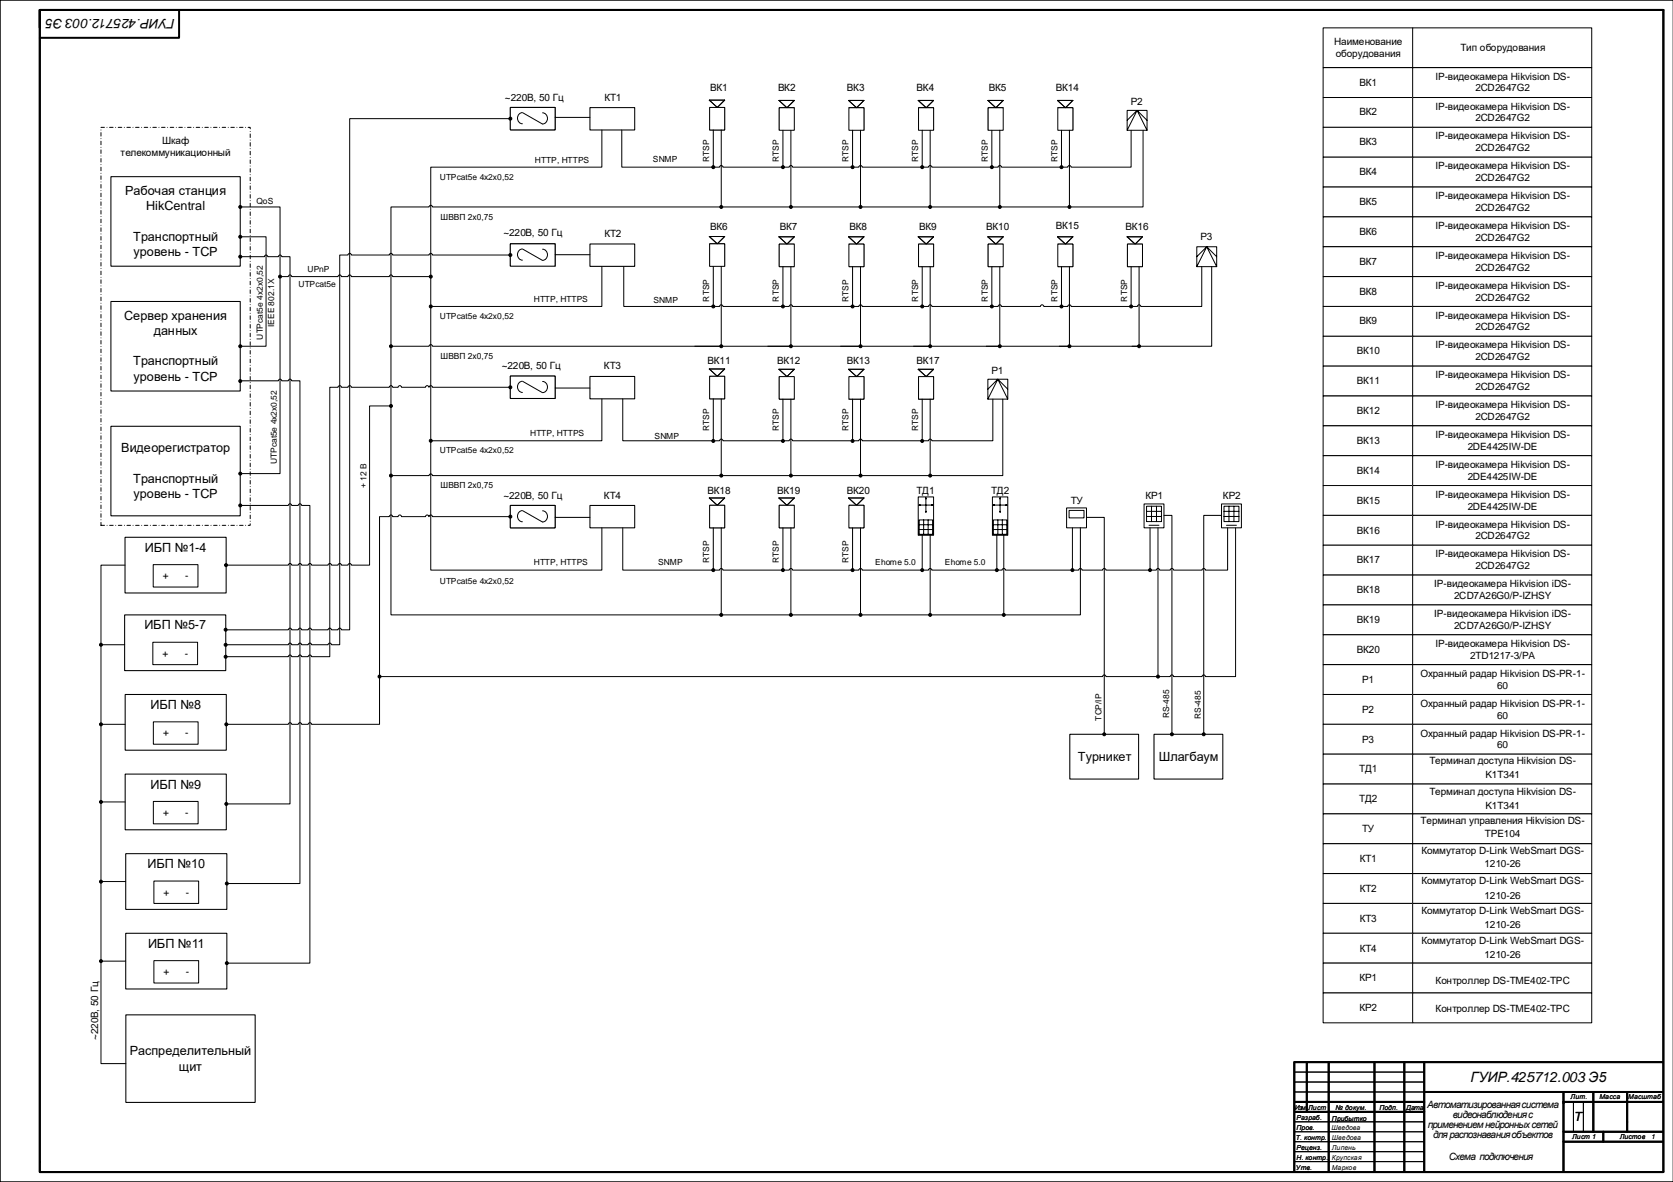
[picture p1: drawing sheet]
<svg xmlns="http://www.w3.org/2000/svg" width="841mm" height="594mm" viewBox="0 0 841 594" stroke-linecap="round" stroke-linejoin="round" font-family="sans-serif">
<path d="M841 0h-841v594h841M651 539h65M651 544h65M651 549h65M791 554v15M796 554v15M651 564h65M651 569h65M651 574h65M651 579h65M651 584h65" fill="none" stroke="#000" stroke-width=".5"/>
<g fill="none" stroke="#000" stroke-width="1">
<path d="M20 14v-9h816v584M20 5v579M90 5v14h-70M651 534v55M651 534h185M657 534v25M668 534v55M691 534v55M706 534v55M716 534v55M651 554h65M651 559h65"/>
<path d="M716 549h120M786 549v40M786 554h50M801 549v20M818 549v20M786 574h50M786 569h50M806 569v5M20 584v5h816"/>
</g>
<path d="M257 54h22v11h-22z" fill-rule="evenodd" fill="#fff"/>
<path d="M257 54h22v11h-22z" fill="none" stroke="#000" stroke-width=".53"/>
<path d="M263 57a2.8 2.8 0 0 0-3 2 2.8 2.8 0 0 0 3 3M263 57l10 5M273 57a2.8 2.8 0 0 1 2 3 2.8 2.8 0 0 1-2 2" fill="none" stroke="#000" stroke-width=".5"/>
<path d="M257 54h22v11h-22z" fill-rule="evenodd" fill="#fff"/>
<path d="M257 54h22v11h-22z" fill="none" stroke="#000" stroke-width=".53"/>
<path d="M263 57a2.8 2.8 0 0 0-3 2 2.8 2.8 0 0 0 3 3M263 57l10 5M273 57a2.8 2.8 0 0 1 2 3 2.8 2.8 0 0 1-2 2" fill="none" stroke="#000" stroke-width=".5"/>
<path d="M357 54h7v11h-7z" fill-rule="evenodd" fill="#fff"/>
<path d="M356 50h8l-3 4zM357 54h7v11h-7z" fill="none" stroke="#000" stroke-width=".5"/>
<path d="M357 54h7v11h-7z" fill-rule="evenodd" fill="#fff"/>
<path d="M356 50h8l-3 4zM357 54h7v11h-7z" fill="none" stroke="#000" stroke-width=".5"/>
<path d="M392 54h7v11h-7z" fill-rule="evenodd" fill="#fff"/>
<path d="M391 50h8l-3 4zM392 54h7v11h-7z" fill="none" stroke="#000" stroke-width=".5"/>
<path d="M392 54h7v11h-7z" fill-rule="evenodd" fill="#fff"/>
<path d="M391 50h8l-3 4zM392 54h7v11h-7z" fill="none" stroke="#000" stroke-width=".5"/>
<path d="M427 54h7v11h-7z" fill-rule="evenodd" fill="#fff"/>
<path d="M427 50h7l-3 4zM427 54h7v11h-7z" fill="none" stroke="#000" stroke-width=".5"/>
<path d="M427 54h7v11h-7z" fill-rule="evenodd" fill="#fff"/>
<path d="M427 50h7l-3 4zM427 54h7v11h-7z" fill="none" stroke="#000" stroke-width=".5"/>
<path d="M462 54h7v11h-7z" fill-rule="evenodd" fill="#fff"/>
<path d="M462 50h7l-3 4zM462 54h7v11h-7z" fill="none" stroke="#000" stroke-width=".5"/>
<path d="M462 54h7v11h-7z" fill-rule="evenodd" fill="#fff"/>
<path d="M462 50h7l-3 4zM462 54h7v11h-7z" fill="none" stroke="#000" stroke-width=".5"/>
<path d="M497 54h7v11h-7z" fill-rule="evenodd" fill="#fff"/>
<path d="M496 50h8l-3 4zM497 54h7v11h-7z" fill="none" stroke="#000" stroke-width=".5"/>
<path d="M497 54h7v11h-7z" fill-rule="evenodd" fill="#fff"/>
<path d="M496 50h8l-3 4zM497 54h7v11h-7z" fill="none" stroke="#000" stroke-width=".5"/>
<path d="M532 54h7v11h-7z" fill-rule="evenodd" fill="#fff"/>
<path d="M531 50h8l-3 4zM532 54h7v11h-7z" fill="none" stroke="#000" stroke-width=".5"/>
<path d="M532 54h7v11h-7z" fill-rule="evenodd" fill="#fff"/>
<path d="M531 50h8l-3 4zM532 54h7v11h-7z" fill="none" stroke="#000" stroke-width=".5"/>
<path d="M567 55h10v10h-10z" fill-rule="evenodd" fill="#fff"/>
<path d="M567 55h9v10h-9zM567 60l5-5 4 5M567 65l5-10 4 10" fill="none" stroke="#000" stroke-width=".5"/>
<path d="M296 54h23v11h-23z" fill-rule="evenodd" fill="#fff"/>
<path d="M296 54h23v11h-23z" fill="none" stroke="#000" stroke-width=".53"/>
<path d="M257 123h22v11h-22z" fill-rule="evenodd" fill="#fff"/>
<path d="M257 123h22v11h-22z" fill="none" stroke="#000" stroke-width=".53"/>
<path d="M263 125a2.8 2.8 0 0 0-3 3 2.8 2.8 0 0 0 3 3M263 125l10 6M273 125a2.8 2.8 0 0 1 2 3 2.8 2.8 0 0 1-2 3" fill="none" stroke="#000" stroke-width=".5"/>
<path d="M257 123h22v11h-22z" fill-rule="evenodd" fill="#fff"/>
<path d="M257 123h22v11h-22z" fill="none" stroke="#000" stroke-width=".53"/>
<path d="M263 125a2.8 2.8 0 0 0-3 3 2.8 2.8 0 0 0 3 3M263 125l10 6M273 125a2.8 2.8 0 0 1 2 3 2.8 2.8 0 0 1-2 3" fill="none" stroke="#000" stroke-width=".5"/>
<path d="M357 123h7v11h-7z" fill-rule="evenodd" fill="#fff"/>
<path d="M356 119h8l-3 4zM357 123h7v11h-7z" fill="none" stroke="#000" stroke-width=".5"/>
<path d="M357 123h7v11h-7z" fill-rule="evenodd" fill="#fff"/>
<path d="M356 119h8l-3 4zM357 123h7v11h-7z" fill="none" stroke="#000" stroke-width=".5"/>
<path d="M392 123h7v11h-7z" fill-rule="evenodd" fill="#fff"/>
<path d="M391 119h8l-3 4zM392 123h7v11h-7z" fill="none" stroke="#000" stroke-width=".5"/>
<path d="M392 123h7v11h-7z" fill-rule="evenodd" fill="#fff"/>
<path d="M391 119h8l-3 4zM392 123h7v11h-7z" fill="none" stroke="#000" stroke-width=".5"/>
<path d="M427 123h7v11h-7z" fill-rule="evenodd" fill="#fff"/>
<path d="M427 119h7l-3 4zM427 123h7v11h-7z" fill="none" stroke="#000" stroke-width=".5"/>
<path d="M427 123h7v11h-7z" fill-rule="evenodd" fill="#fff"/>
<path d="M427 119h7l-3 4zM427 123h7v11h-7z" fill="none" stroke="#000" stroke-width=".5"/>
<path d="M462 123h7v11h-7z" fill-rule="evenodd" fill="#fff"/>
<path d="M462 119h7l-3 4zM462 123h7v11h-7z" fill="none" stroke="#000" stroke-width=".5"/>
<path d="M462 123h7v11h-7z" fill-rule="evenodd" fill="#fff"/>
<path d="M462 119h7l-3 4zM462 123h7v11h-7z" fill="none" stroke="#000" stroke-width=".5"/>
<path d="M497 123h7v11h-7z" fill-rule="evenodd" fill="#fff"/>
<path d="M496 119h8l-3 4zM497 123h7v11h-7z" fill="none" stroke="#000" stroke-width=".5"/>
<path d="M497 123h7v11h-7z" fill-rule="evenodd" fill="#fff"/>
<path d="M496 119h8l-3 4zM497 123h7v11h-7z" fill="none" stroke="#000" stroke-width=".5"/>
<path d="M532 123h7v11h-7z" fill-rule="evenodd" fill="#fff"/>
<path d="M531 119h8l-3 4zM532 123h7v11h-7z" fill="none" stroke="#000" stroke-width=".5"/>
<path d="M532 123h7v11h-7z" fill-rule="evenodd" fill="#fff"/>
<path d="M531 119h8l-3 4zM532 123h7v11h-7z" fill="none" stroke="#000" stroke-width=".5"/>
<path d="M602 124h10v10h-10z" fill-rule="evenodd" fill="#fff"/>
<path d="M602 124h10v10h-10zM602 129l4-5 6 5M602 134l4-10 6 10" fill="none" stroke="#000" stroke-width=".5"/>
<path d="M296 123h23v11h-23z" fill-rule="evenodd" fill="#fff"/>
<path d="M296 123h23v11h-23z" fill="none" stroke="#000" stroke-width=".53"/>
<path d="M567 123h7v11h-7z" fill-rule="evenodd" fill="#fff"/>
<path d="M567 119h7l-3 4zM567 123h7v11h-7z" fill="none" stroke="#000" stroke-width=".5"/>
<path d="M567 123h7v11h-7z" fill-rule="evenodd" fill="#fff"/>
<path d="M567 119h7l-3 4zM567 123h7v11h-7z" fill="none" stroke="#000" stroke-width=".5"/>
<path d="M257 189h22v11h-22z" fill-rule="evenodd" fill="#fff"/>
<path d="M257 189h22v11h-22z" fill="none" stroke="#000" stroke-width=".53"/>
<path d="M263 192a2.8 2.8 0 0 0-3 2 2.8 2.8 0 0 0 3 3M263 192l10 5M273 192a2.8 2.8 0 0 1 2 3 2.8 2.8 0 0 1-2 2" fill="none" stroke="#000" stroke-width=".5"/>
<path d="M257 189h22v11h-22z" fill-rule="evenodd" fill="#fff"/>
<path d="M257 189h22v11h-22z" fill="none" stroke="#000" stroke-width=".53"/>
<path d="M263 192a2.8 2.8 0 0 0-3 2 2.8 2.8 0 0 0 3 3M263 192l10 5M273 192a2.8 2.8 0 0 1 2 3 2.8 2.8 0 0 1-2 2" fill="none" stroke="#000" stroke-width=".5"/>
<path d="M357 189h7v11h-7z" fill-rule="evenodd" fill="#fff"/>
<path d="M356 185h8l-3 4zM357 189h7v11h-7z" fill="none" stroke="#000" stroke-width=".5"/>
<path d="M357 189h7v11h-7z" fill-rule="evenodd" fill="#fff"/>
<path d="M356 185h8l-3 4zM357 189h7v11h-7z" fill="none" stroke="#000" stroke-width=".5"/>
<path d="M392 189h7v12h-7z" fill-rule="evenodd" fill="#fff"/>
<path d="M391 186h8l-3 3zM392 189h7v12h-7z" fill="none" stroke="#000" stroke-width=".5"/>
<path d="M392 189h7v12h-7z" fill-rule="evenodd" fill="#fff"/>
<path d="M391 186h8l-3 3zM392 189h7v12h-7z" fill="none" stroke="#000" stroke-width=".5"/>
<path d="M427 189h7v12h-7z" fill-rule="evenodd" fill="#fff"/>
<path d="M427 186h7l-3 3zM427 189h7v12h-7z" fill="none" stroke="#000" stroke-width=".5"/>
<path d="M427 189h7v12h-7z" fill-rule="evenodd" fill="#fff"/>
<path d="M427 186h7l-3 3zM427 189h7v12h-7z" fill="none" stroke="#000" stroke-width=".5"/>
<path d="M462 189h7v12h-7z" fill-rule="evenodd" fill="#fff"/>
<path d="M462 186h7l-3 3zM462 189h7v12h-7z" fill="none" stroke="#000" stroke-width=".5"/>
<path d="M462 189h7v12h-7z" fill-rule="evenodd" fill="#fff"/>
<path d="M462 186h7l-3 3zM462 189h7v12h-7z" fill="none" stroke="#000" stroke-width=".5"/>
<path d="M496 191h10v10h-10z" fill-rule="evenodd" fill="#fff"/>
<path d="M496 191h11v10h-11zM496 196l5-5 6 5M496 201l5-10 6 10" fill="none" stroke="#000" stroke-width=".5"/>
<path d="M296 189h23v11h-23z" fill-rule="evenodd" fill="#fff"/>
<path d="M296 189h23v11h-23z" fill="none" stroke="#000" stroke-width=".53"/>
<path d="M257 254h22v11h-22z" fill-rule="evenodd" fill="#fff"/>
<path d="M257 254h22v11h-22z" fill="none" stroke="#000" stroke-width=".53"/>
<path d="M263 257a2.8 2.8 0 0 0-3 2 2.8 2.8 0 0 0 3 3M263 257l10 5M273 257a2.8 2.8 0 0 1 2 3 2.8 2.8 0 0 1-2 2" fill="none" stroke="#000" stroke-width=".5"/>
<path d="M257 254h22v11h-22z" fill-rule="evenodd" fill="#fff"/>
<path d="M257 254h22v11h-22z" fill="none" stroke="#000" stroke-width=".53"/>
<path d="M263 257a2.8 2.8 0 0 0-3 2 2.8 2.8 0 0 0 3 3M263 257l10 5M273 257a2.8 2.8 0 0 1 2 3 2.8 2.8 0 0 1-2 2" fill="none" stroke="#000" stroke-width=".5"/>
<path d="M296 254h23v11h-23z" fill-rule="evenodd" fill="#fff"/>
<path d="M296 254h23v11h-23z" fill="none" stroke="#000" stroke-width=".53"/>
<path d="M357 254h7v11h-7z" fill-rule="evenodd" fill="#fff"/>
<path d="M356 250h8l-3 4zM357 254h7v11h-7z" fill="none" stroke="#000" stroke-width=".5"/>
<path d="M357 254h7v11h-7z" fill-rule="evenodd" fill="#fff"/>
<path d="M356 250h8l-3 4zM357 254h7v11h-7z" fill="none" stroke="#000" stroke-width=".5"/>
<path d="M392 254h7v11h-7z" fill-rule="evenodd" fill="#fff"/>
<path d="M391 250h8l-3 4zM392 254h7v11h-7z" fill="none" stroke="#000" stroke-width=".5"/>
<path d="M392 254h7v11h-7z" fill-rule="evenodd" fill="#fff"/>
<path d="M391 250h8l-3 4zM392 254h7v11h-7z" fill="none" stroke="#000" stroke-width=".5"/>
<path d="M427 254h7v11h-7z" fill-rule="evenodd" fill="#fff"/>
<path d="M427 250h7l-3 4zM427 254h7v11h-7z" fill="none" stroke="#000" stroke-width=".5"/>
<path d="M427 254h7v11h-7z" fill-rule="evenodd" fill="#fff"/>
<path d="M427 250h7l-3 4zM427 254h7v11h-7z" fill="none" stroke="#000" stroke-width=".5"/>
<path d="M462 250h7v19h-7z" fill-rule="evenodd" fill="#fff"/>
<path d="M462 250h7v19h-7zM462 254h7M462 254h.1M465 251v-1l1 1M465 257h1M465 250v7M468 254h1h-1M462 261h7v8h-7zM462 266h7M462 264h7M464 261v8M466 261v8" fill="none" stroke="#000" stroke-width=".5"/>
<path d="M499 250h7v19h-7z" fill-rule="evenodd" fill="#fff"/>
<path d="M499 250h8v19h-8zM499 254h7M500 254h-1h1M502 251l1-1v1M502 257h1M503 250v7M506 254h.1M499 261h7v8h-7zM499 266h7M499 264h7M502 261v8M504 261v8" fill="none" stroke="#000" stroke-width=".5"/>
<path d="M536 255h10v10h-10z" fill-rule="evenodd" fill="#fff"/>
<g fill="none" stroke="#000" stroke-width=".5">
<path d="M279 59h17M302 65v19h-86v203h86v-22M313 65v19h49a.8 .8 0 0 1 1-1 .8 .8 0 0 1 0 1h34a.8 .8 0 0 1 0-1 .8 .8 0 0 1 1 1h34a.8 .8 0 0 1 1-1 .8 .8 0 0 1 0 1h34a.8 .8 0 0 1 0-1 .8 .8 0 0 1 1 1h34a.8 .8 0 0 1 1-1 .8 .8 0 0 1 0 1h34a.8 .8 0 0 1 0-1 .8 .8 0 0 1 1 1h31v-19M358 65v19M363 65v39M393 65v19M397 65v39M429 65v19M432 65v39M464 65v19M468 65v39M498 65v19"/>
<path d="M503 65v39M533 65v19M537 65v39M574 65v39h-357a.8 .8 0 0 0-1-1 .8 .8 0 0 0 0 1h-19v205h346v-44M279 128h17M302 134v20h-86M313 134v20h49a.8 .8 0 0 1 1-1 .8 .8 0 0 1 0 1h34a.8 .8 0 0 1 0-1 .8 .8 0 0 1 1 1h34a.8 .8 0 0 1 1-1 .8 .8 0 0 1 0 1h34a.8 .8 0 0 1 0-1 .8 .8 0 0 1 1 1h34a.8 .8 0 0 1 1-1 .8 .8 0 0 1 0 1h20a.8 .8 0 0 1 1-1 .8 .8 0 0 1 1 1h12a.8 .8 0 0 1 0-1 .8 .8 0 0 1 1 1h34a.8 .8 0 0 1 1-1 .8 .8 0 0 1 0 1h31v-20M358 134v20M363 134v40h-14M393 134v20M397 134v40h-11M429 134v20"/>
<path d="M432 134v40h-10M464 134v20M468 134v40h-9M498 134v20M503 134v40h-7M533 134v20M537 134v40h-5M569 134v20M572 134v40h-3M609 134v40h-392a.8 .8 0 0 0-1-1 .8 .8 0 0 0 0 1h-19M279 195h17M302 200v21h-86"/>
<path d="M313 200v21h49a.8 .8 0 0 1 1 0h34a.8 .8 0 0 1 1 0h34a.8 .8 0 0 1 1 0h34a.8 .8 0 0 1 1 0h31v-20M358 200v21M363 200v39M393 201v20M397 201v38M429 201v20M432 201v38M464 201v20M468 201v38M504 201v38h-287a.8 .8 0 0 0-1-1 .8 .8 0 0 0 0 1h-19M536 255h10v10h-10zM537 257h8v3h-8z"/>
<path d="M279 260h17M358 265v22M363 265v44M393 265v22M397 265v44M429 265v22M432 265v44M464 269v18M468 269v40M501 269v18M505 269v40M539 265v22h-34a.8 .8 0 0 0 0-1 .8 .8 0 0 0-1 1h-36a.8 .8 0 0 0-1-1 .8 .8 0 0 0 0 1h-34a.8 .8 0 0 0 0-1 .8 .8 0 0 0-1 1h-34a.8 .8 0 0 0-1-1 .8 .8 0 0 0 0 1h-34a.8 .8 0 0 0 0-1 .8 .8 0 0 0-1 1h-49v-22"/>
<circle cx="359" cy="84" r=".8"/>
<circle cx="394" cy="84" r=".8"/>
<circle cx="428" cy="84" r=".8"/>
<circle cx="463" cy="84" r=".8"/>
<circle cx="499" cy="84" r=".8"/>
<circle cx="534" cy="84" r=".8"/>
<circle cx="362" cy="104" r=".7"/>
<circle cx="398" cy="104" r=".8"/>
<circle cx="433" cy="104" r=".8"/>
<circle cx="467" cy="104" r=".7"/>
<circle cx="503" cy="104" r=".8"/>
<circle cx="538" cy="104" r=".8"/>
<circle cx="217" cy="154" r=".8"/>
<circle cx="359" cy="154" r=".8"/>
<circle cx="394" cy="154" r=".7"/>
<circle cx="428" cy="154" r=".7"/>
<circle cx="463" cy="154" r=".7"/>
<circle cx="499" cy="154" r=".8"/>
<circle cx="534" cy="154" r=".7"/>
<circle cx="568" cy="154" r=".7"/>
<circle cx="196" cy="174" r=".7"/>
<circle cx="362" cy="174" r=".7"/>
<circle cx="398" cy="174" r=".7"/>
<circle cx="433" cy="174" r=".7"/>
<circle cx="467" cy="174" r=".7"/>
<circle cx="503" cy="174" r=".8"/>
<circle cx="538" cy="174" r=".7"/>
<circle cx="572" cy="174" r=".7"/>
<circle cx="196" cy="239" r=".8"/>
<circle cx="217" cy="221" r=".8"/>
<circle cx="359" cy="222" r=".8"/>
<circle cx="362" cy="239" r=".8"/>
<circle cx="394" cy="222" r=".7"/>
<circle cx="398" cy="239" r=".8"/>
<circle cx="428" cy="222" r=".7"/>
<circle cx="432" cy="239" r=".8"/>
<circle cx="463" cy="222" r=".7"/>
<circle cx="467" cy="239" r=".8"/>
<circle cx="359" cy="286" r=".8"/>
<circle cx="394" cy="286" r=".7"/>
<circle cx="428" cy="286" r=".7"/>
<circle cx="463" cy="286" r=".7"/>
<circle cx="501" cy="286" r=".7"/>
<circle cx="362" cy="309" r=".7"/>
<circle cx="398" cy="309" r=".7"/>
<circle cx="433" cy="309" r=".7"/>
<circle cx="467" cy="309" r=".7"/>
<circle cx="504" cy="309" r=".7"/>
</g>
<g fill="#000">
<circle cx="359" cy="84" r=".8"/>
<circle cx="394" cy="84" r=".8"/>
<circle cx="428" cy="84" r=".8"/>
<circle cx="463" cy="84" r=".8"/>
<circle cx="499" cy="84" r=".8"/>
<circle cx="534" cy="84" r=".8"/>
<circle cx="362" cy="104" r=".7"/>
<circle cx="398" cy="104" r=".8"/>
<circle cx="433" cy="104" r=".8"/>
<circle cx="467" cy="104" r=".7"/>
<circle cx="503" cy="104" r=".8"/>
<circle cx="538" cy="104" r=".8"/>
<circle cx="217" cy="154" r=".8"/>
<circle cx="359" cy="154" r=".8"/>
<circle cx="394" cy="154" r=".7"/>
<circle cx="428" cy="154" r=".7"/>
<circle cx="463" cy="154" r=".7"/>
<circle cx="499" cy="154" r=".8"/>
<circle cx="534" cy="154" r=".7"/>
<circle cx="568" cy="154" r=".7"/>
<circle cx="196" cy="174" r=".7"/>
<circle cx="362" cy="174" r=".7"/>
<circle cx="398" cy="174" r=".7"/>
<circle cx="433" cy="174" r=".7"/>
<circle cx="467" cy="174" r=".7"/>
<circle cx="503" cy="174" r=".8"/>
<circle cx="538" cy="174" r=".7"/>
<circle cx="572" cy="174" r=".7"/>
<circle cx="196" cy="239" r=".8"/>
<circle cx="217" cy="221" r=".8"/>
<circle cx="359" cy="222" r=".8"/>
<circle cx="362" cy="239" r=".8"/>
<circle cx="394" cy="222" r=".7"/>
<circle cx="398" cy="239" r=".8"/>
<circle cx="428" cy="222" r=".7"/>
<circle cx="432" cy="239" r=".8"/>
<circle cx="463" cy="222" r=".7"/>
<circle cx="467" cy="239" r=".8"/>
<circle cx="359" cy="286" r=".8"/>
<circle cx="394" cy="286" r=".7"/>
<circle cx="428" cy="286" r=".7"/>
<circle cx="463" cy="286" r=".7"/>
<circle cx="501" cy="286" r=".7"/>
<circle cx="362" cy="309" r=".7"/>
<circle cx="398" cy="309" r=".7"/>
<circle cx="433" cy="309" r=".7"/>
<circle cx="467" cy="309" r=".7"/>
<circle cx="504" cy="309" r=".7"/>
</g>
<path d="M56 89h65v45h-65z" fill-rule="evenodd" fill="#fff"/>
<path d="M56 89h65v45h-65z" fill="none" stroke="#000" stroke-width=".53"/>
<path d="M56 152h65v45h-65z" fill-rule="evenodd" fill="#fff"/>
<path d="M56 152h65v45h-65z" fill="none" stroke="#000" stroke-width=".53"/>
<path d="M56 214h65v45h-65z" fill-rule="evenodd" fill="#fff"/>
<path d="M56 214h65v45h-65zM63 270h51v28h-51z" fill="none" stroke="#000" stroke-width=".53"/>
<path d="M51 64h75v200h-75z" fill="none" stroke="#000" stroke-width=".5" stroke-dasharray="1.8 1.3 0 1.3"/>
<g fill="none" stroke="#000" stroke-width=".5">
<path d="M121 119h13v55h-13M121 104h20v134h-20"/>
<circle cx="121" cy="104" r=".8"/>
<circle cx="121" cy="119" r=".8"/>
<circle cx="121" cy="174" r=".7"/>
<circle cx="121" cy="238" r=".7"/>
</g>
<g fill="#000">
<circle cx="121" cy="104" r=".8"/>
<circle cx="121" cy="119" r=".8"/>
<circle cx="121" cy="174" r=".7"/>
<circle cx="121" cy="238" r=".7"/>
</g>
<path d="M77 284h23v11h-23z" fill-rule="evenodd" fill="#fff"/>
<path d="M77 284h23v11h-23z" fill="none" stroke="#000" stroke-width=".5"/>
<path d="M63 309h50v28h-50z" fill="none" stroke="#000" stroke-width=".53"/>
<path d="M77 323h22v11h-22z" fill-rule="evenodd" fill="#fff"/>
<path d="M77 323h22v11h-22z" fill="none" stroke="#000" stroke-width=".5"/>
<path d="M63 349h51v28h-51z" fill="none" stroke="#000" stroke-width=".53"/>
<path d="M77 363h23v11h-23z" fill-rule="evenodd" fill="#fff"/>
<path d="M77 363h23v11h-23z" fill="none" stroke="#000" stroke-width=".5"/>
<path d="M63 389h51v28h-51z" fill="none" stroke="#000" stroke-width=".53"/>
<path d="M77 403h23v11h-23z" fill-rule="evenodd" fill="#fff"/>
<path d="M77 403h23v11h-23z" fill="none" stroke="#000" stroke-width=".5"/>
<path d="M63 429h51v28h-51z" fill="none" stroke="#000" stroke-width=".53"/>
<path d="M77 443h23v11h-23z" fill-rule="evenodd" fill="#fff"/>
<path d="M77 443h23v11h-23z" fill="none" stroke="#000" stroke-width=".5"/>
<path d="M63 469h51v28h-51z" fill="none" stroke="#000" stroke-width=".53"/>
<path d="M77 483h23v11h-23z" fill-rule="evenodd" fill="#fff"/>
<g fill="none" stroke="#000" stroke-width=".5">
<path d="M257 60h-81v257h-4a.8 .8 0 0 0-1-1 .8 .8 0 0 0-1 1h-3a.8 .8 0 0 0-1-1 .8 .8 0 0 0-1 1h-8a.8 .8 0 0 0-1-1 .8 .8 0 0 0-1 1h-3a.8 .8 0 0 0-1-1 .8 .8 0 0 0-1 1h-3a.8 .8 0 0 0-1-1 .8 .8 0 0 0-1 1h-32M121 129h12a.8 .8 0 0 1 1-1 .8 .8 0 0 1 1 1h5a.8 .8 0 0 1 1-1 .8 .8 0 0 1 1 1h4v275h-32M141 139h4a.8 .8 0 0 1 1-1 .8 .8 0 0 1 1 1h23a.8 .8 0 0 1 1-1 .8 .8 0 0 1 1 1h3a.8 .8 0 0 1 1-1 .8 .8 0 0 1 1 1h19a.8 .8 0 0 1 1-1 .8 .8 0 0 1 0 1h19M257 128h-40a.8 .8 0 0 0-1-1 .8 .8 0 0 0 0 1h-19a.8 .8 0 0 0 0-1 .8 .8 0 0 0-1 1h-19a.8 .8 0 0 0-1-1 .8 .8 0 0 0-1 1h-4v196h-4a.8 .8 0 0 0-1-1 .8 .8 0 0 0-1 1h-8a.8 .8 0 0 0-1-1 .8 .8 0 0 0-1 1h-3a.8 .8 0 0 0-1-1 .8 .8 0 0 0-1 1h-3a.8 .8 0 0 0-1-1 .8 .8 0 0 0-1 1h-32M121 191h19a.8 .8 0 0 1 1 0 .8 .8 0 0 1 1 0h3a.8 .8 0 0 1 1 0 .8 .8 0 0 1 1 0h4v253h-37M257 195h-40a.9 .9 0 0 0-1-1 .9 .9 0 0 0 0 1 .8 .8 0 0 0-1-1 .8 .8 0 0 0-1 1h-12a.8 .8 0 0 0-1-1 .8 .8 0 0 0-1 1h-3a.8 .8 0 0 0 0-1 .8 .8 0 0 0-1 1h-19a.8 .8 0 0 0-1-1 .8 .8 0 0 0-1 1h-3a.8 .8 0 0 0-1-1 .8 .8 0 0 0-1 1h-4v135h-9a.8 .8 0 0 0-1-1 .8 .8 0 0 0-1 1h-3a.8 .8 0 0 0-1-1 .8 .8 0 0 0-1 1h-3a.8 .8 0 0 0-1-1 .8 .8 0 0 0-1 1h-32M197 204h-11v80h-9a.8 .8 0 0 0-1-1 .8 .8 0 0 0-1 1h-3a.8 .8 0 0 0-1-1 .8 .8 0 0 0-1 1h-3a.8 .8 0 0 0-1-1 .8 .8 0 0 0-1 1h-8a.8 .8 0 0 0-1-1 .8 .8 0 0 0-1 1h-3a.8 .8 0 0 0-1-1 .8 .8 0 0 0-1 1h-3a.8 .8 0 0 0-1-1 .8 .8 0 0 0-1 1h-31M121 254h24a.8 .8 0 0 1 1-1 .8 .8 0 0 1 1 1h3a.8 .8 0 0 1 1-1 .8 .8 0 0 1 1 1h4v230h-42M257 260h-40a.9 .9 0 0 0-1-1 .9 .9 0 0 0 0 1 .8 .8 0 0 0-1-1 .8 .8 0 0 0-1 1h-12a.8 .8 0 0 0-1-1 .8 .8 0 0 0-1 1h-3a.8 .8 0 0 0 0-1 .8 .8 0 0 0-1 1h-5v104h-34a.8 .8 0 0 0-1-1 .8 .8 0 0 0-1 1h-3a.8 .8 0 0 0-1-1 .8 .8 0 0 0-1 1h-3a.8 .8 0 0 0-1-1 .8 .8 0 0 0-1 1h-31M63 284h-12v251h12M51 324h12M51 364h12"/>
<path d="M51 403h12M51 443h12M51 483h12M77 483h23v11h-23z"/>
<circle cx="256" cy="60" r=".7"/>
<circle cx="121" cy="129" r=".8"/>
<circle cx="141" cy="139" r=".7"/>
<circle cx="217" cy="139" r=".8"/>
<circle cx="256" cy="128" r=".7"/>
<circle cx="121" cy="191" r=".8"/>
<circle cx="256" cy="195" r=".7"/>
<circle cx="196" cy="204" r=".7"/>
<circle cx="121" cy="254" r=".8"/>
<circle cx="256" cy="260" r=".7"/>
<circle cx="114" cy="284" r=".8"/>
<circle cx="113" cy="316" r=".7"/>
<circle cx="51" cy="324" r=".7"/>
<circle cx="113" cy="324" r=".7"/>
<circle cx="113" cy="330" r=".7"/>
<circle cx="51" cy="364" r=".7"/>
<circle cx="114" cy="364" r=".8"/>
<circle cx="51" cy="403" r=".7"/>
<circle cx="114" cy="404" r=".8"/>
<circle cx="51" cy="443" r=".8"/>
<circle cx="114" cy="444" r=".8"/>
<circle cx="51" cy="483" r=".7"/>
<circle cx="114" cy="484" r=".8"/>
</g>
<g fill="#000">
<circle cx="256" cy="60" r=".7"/>
<circle cx="121" cy="129" r=".8"/>
<circle cx="141" cy="139" r=".7"/>
<circle cx="217" cy="139" r=".8"/>
<circle cx="256" cy="128" r=".7"/>
<circle cx="121" cy="191" r=".8"/>
<circle cx="256" cy="195" r=".7"/>
<circle cx="196" cy="204" r=".7"/>
<circle cx="121" cy="254" r=".8"/>
<circle cx="256" cy="260" r=".7"/>
<circle cx="114" cy="284" r=".8"/>
<circle cx="113" cy="316" r=".7"/>
<circle cx="51" cy="324" r=".7"/>
<circle cx="113" cy="324" r=".7"/>
<circle cx="113" cy="330" r=".7"/>
<circle cx="51" cy="364" r=".7"/>
<circle cx="114" cy="364" r=".8"/>
<circle cx="51" cy="403" r=".7"/>
<circle cx="114" cy="404" r=".8"/>
<circle cx="51" cy="443" r=".8"/>
<circle cx="114" cy="444" r=".8"/>
<circle cx="51" cy="483" r=".7"/>
<circle cx="114" cy="484" r=".8"/>
</g>
<path d="M63 510h65v44h-65z" fill="none" stroke="#000" stroke-width=".53"/>
<path d="M665 14h45v20h-45z" fill-rule="evenodd" fill="#fff"/>
<path d="M665 14h45v20h-45z" fill="none" stroke="#000" stroke-width=".5"/>
<path d="M710 14h90v20h-90z" fill-rule="evenodd" fill="#fff"/>
<path d="M710 14h90v20h-90z" fill="none" stroke="#000" stroke-width=".5"/>
<path d="M665 34h45v15h-45z" fill-rule="evenodd" fill="#fff"/>
<path d="M665 34h45v15h-45z" fill="none" stroke="#000" stroke-width=".5"/>
<path d="M710 34h90v15h-90z" fill-rule="evenodd" fill="#fff"/>
<path d="M710 34h90v15h-90z" fill="none" stroke="#000" stroke-width=".5"/>
<path d="M665 49h45v15h-45z" fill-rule="evenodd" fill="#fff"/>
<path d="M665 49h45v15h-45z" fill="none" stroke="#000" stroke-width=".5"/>
<path d="M710 49h90v15h-90z" fill-rule="evenodd" fill="#fff"/>
<path d="M710 49h90v15h-90z" fill="none" stroke="#000" stroke-width=".5"/>
<path d="M665 64h45v15h-45z" fill-rule="evenodd" fill="#fff"/>
<path d="M665 64h45v15h-45z" fill="none" stroke="#000" stroke-width=".5"/>
<path d="M710 64h90v15h-90z" fill-rule="evenodd" fill="#fff"/>
<path d="M710 64h90v15h-90z" fill="none" stroke="#000" stroke-width=".5"/>
<path d="M665 79h45v15h-45z" fill-rule="evenodd" fill="#fff"/>
<path d="M665 79h45v15h-45z" fill="none" stroke="#000" stroke-width=".5"/>
<path d="M710 79h90v15h-90z" fill-rule="evenodd" fill="#fff"/>
<path d="M710 79h90v15h-90z" fill="none" stroke="#000" stroke-width=".5"/>
<path d="M665 94h45v15h-45z" fill-rule="evenodd" fill="#fff"/>
<path d="M665 94h45v15h-45z" fill="none" stroke="#000" stroke-width=".5"/>
<path d="M710 94h90v15h-90z" fill-rule="evenodd" fill="#fff"/>
<path d="M710 94h90v15h-90z" fill="none" stroke="#000" stroke-width=".5"/>
<path d="M665 109h45v15h-45z" fill-rule="evenodd" fill="#fff"/>
<path d="M665 109h45v15h-45z" fill="none" stroke="#000" stroke-width=".5"/>
<path d="M710 109h90v15h-90z" fill-rule="evenodd" fill="#fff"/>
<path d="M710 109h90v15h-90z" fill="none" stroke="#000" stroke-width=".5"/>
<path d="M665 124h45v15h-45z" fill-rule="evenodd" fill="#fff"/>
<path d="M665 124h45v15h-45z" fill="none" stroke="#000" stroke-width=".5"/>
<path d="M710 124h90v15h-90z" fill-rule="evenodd" fill="#fff"/>
<path d="M710 124h90v15h-90z" fill="none" stroke="#000" stroke-width=".5"/>
<path d="M665 139h45v15h-45z" fill-rule="evenodd" fill="#fff"/>
<path d="M665 139h45v15h-45z" fill="none" stroke="#000" stroke-width=".5"/>
<path d="M710 139h90v15h-90z" fill-rule="evenodd" fill="#fff"/>
<path d="M710 139h90v15h-90z" fill="none" stroke="#000" stroke-width=".5"/>
<path d="M665 154h45v15h-45z" fill-rule="evenodd" fill="#fff"/>
<path d="M665 154h45v15h-45z" fill="none" stroke="#000" stroke-width=".5"/>
<path d="M710 154h90v15h-90z" fill-rule="evenodd" fill="#fff"/>
<path d="M710 154h90v15h-90z" fill="none" stroke="#000" stroke-width=".5"/>
<path d="M665 169h45v15h-45z" fill-rule="evenodd" fill="#fff"/>
<path d="M665 169h45v15h-45z" fill="none" stroke="#000" stroke-width=".5"/>
<path d="M710 169h90v15h-90z" fill-rule="evenodd" fill="#fff"/>
<path d="M710 169h90v15h-90z" fill="none" stroke="#000" stroke-width=".5"/>
<path d="M665 184h45v15h-45z" fill-rule="evenodd" fill="#fff"/>
<path d="M665 184h45v15h-45z" fill="none" stroke="#000" stroke-width=".5"/>
<path d="M710 184h90v15h-90z" fill-rule="evenodd" fill="#fff"/>
<path d="M710 184h90v15h-90z" fill="none" stroke="#000" stroke-width=".5"/>
<path d="M665 199h45v15h-45z" fill-rule="evenodd" fill="#fff"/>
<path d="M665 199h45v15h-45z" fill="none" stroke="#000" stroke-width=".5"/>
<path d="M710 199h90v15h-90z" fill-rule="evenodd" fill="#fff"/>
<path d="M710 199h90v15h-90z" fill="none" stroke="#000" stroke-width=".5"/>
<path d="M665 214h45v15h-45z" fill-rule="evenodd" fill="#fff"/>
<path d="M665 214h45v15h-45z" fill="none" stroke="#000" stroke-width=".5"/>
<path d="M710 214h90v15h-90z" fill-rule="evenodd" fill="#fff"/>
<path d="M710 214h90v15h-90z" fill="none" stroke="#000" stroke-width=".5"/>
<path d="M665 229h45v15h-45z" fill-rule="evenodd" fill="#fff"/>
<path d="M665 229h45v15h-45z" fill="none" stroke="#000" stroke-width=".5"/>
<path d="M710 229h90v15h-90z" fill-rule="evenodd" fill="#fff"/>
<path d="M710 229h90v15h-90z" fill="none" stroke="#000" stroke-width=".5"/>
<path d="M665 244h45v15h-45z" fill-rule="evenodd" fill="#fff"/>
<path d="M665 244h45v15h-45z" fill="none" stroke="#000" stroke-width=".5"/>
<path d="M710 244h90v15h-90z" fill-rule="evenodd" fill="#fff"/>
<path d="M710 244h90v15h-90z" fill="none" stroke="#000" stroke-width=".5"/>
<path d="M665 259h45v15h-45z" fill-rule="evenodd" fill="#fff"/>
<path d="M665 259h45v15h-45z" fill="none" stroke="#000" stroke-width=".5"/>
<path d="M710 259h90v15h-90z" fill-rule="evenodd" fill="#fff"/>
<path d="M710 259h90v15h-90z" fill="none" stroke="#000" stroke-width=".5"/>
<path d="M665 274h45v15h-45z" fill-rule="evenodd" fill="#fff"/>
<path d="M665 274h45v15h-45z" fill="none" stroke="#000" stroke-width=".5"/>
<path d="M710 274h90v15h-90z" fill-rule="evenodd" fill="#fff"/>
<path d="M710 274h90v15h-90z" fill="none" stroke="#000" stroke-width=".5"/>
<path d="M665 289h45v15h-45z" fill-rule="evenodd" fill="#fff"/>
<path d="M665 289h45v15h-45z" fill="none" stroke="#000" stroke-width=".5"/>
<path d="M710 289h90v15h-90z" fill-rule="evenodd" fill="#fff"/>
<path d="M710 289h90v15h-90z" fill="none" stroke="#000" stroke-width=".5"/>
<path d="M665 304h45v15h-45z" fill-rule="evenodd" fill="#fff"/>
<path d="M665 304h45v15h-45z" fill="none" stroke="#000" stroke-width=".5"/>
<path d="M710 304h90v15h-90z" fill-rule="evenodd" fill="#fff"/>
<path d="M710 304h90v15h-90z" fill="none" stroke="#000" stroke-width=".5"/>
<path d="M665 319h45v15h-45z" fill-rule="evenodd" fill="#fff"/>
<path d="M665 319h45v15h-45z" fill="none" stroke="#000" stroke-width=".5"/>
<path d="M710 319h90v15h-90z" fill-rule="evenodd" fill="#fff"/>
<path d="M710 319h90v15h-90z" fill="none" stroke="#000" stroke-width=".5"/>
<path d="M665 334h45v15h-45z" fill-rule="evenodd" fill="#fff"/>
<path d="M665 334h45v15h-45z" fill="none" stroke="#000" stroke-width=".5"/>
<path d="M710 334h90v15h-90z" fill-rule="evenodd" fill="#fff"/>
<path d="M710 334h90v15h-90z" fill="none" stroke="#000" stroke-width=".5"/>
<path d="M665 349h45v15h-45z" fill-rule="evenodd" fill="#fff"/>
<path d="M665 349h45v15h-45z" fill="none" stroke="#000" stroke-width=".5"/>
<path d="M710 349h90v15h-90z" fill-rule="evenodd" fill="#fff"/>
<path d="M710 349h90v15h-90z" fill="none" stroke="#000" stroke-width=".5"/>
<path d="M665 364h45v15h-45z" fill-rule="evenodd" fill="#fff"/>
<path d="M665 364h45v15h-45z" fill="none" stroke="#000" stroke-width=".5"/>
<path d="M710 364h90v15h-90z" fill-rule="evenodd" fill="#fff"/>
<path d="M710 364h90v15h-90z" fill="none" stroke="#000" stroke-width=".5"/>
<path d="M665 379h45v15h-45z" fill-rule="evenodd" fill="#fff"/>
<path d="M665 379h45v15h-45z" fill="none" stroke="#000" stroke-width=".5"/>
<path d="M710 379h90v15h-90z" fill-rule="evenodd" fill="#fff"/>
<path d="M710 379h90v15h-90z" fill="none" stroke="#000" stroke-width=".5"/>
<path d="M665 394h45v15h-45z" fill-rule="evenodd" fill="#fff"/>
<path d="M665 394h45v15h-45z" fill="none" stroke="#000" stroke-width=".5"/>
<path d="M710 394h90v15h-90z" fill-rule="evenodd" fill="#fff"/>
<path d="M710 394h90v15h-90z" fill="none" stroke="#000" stroke-width=".5"/>
<path d="M665 409h45v15h-45z" fill-rule="evenodd" fill="#fff"/>
<path d="M665 409h45v15h-45z" fill="none" stroke="#000" stroke-width=".5"/>
<path d="M710 409h90v15h-90z" fill-rule="evenodd" fill="#fff"/>
<path d="M710 409h90v15h-90z" fill="none" stroke="#000" stroke-width=".5"/>
<path d="M665 424h45v15h-45z" fill-rule="evenodd" fill="#fff"/>
<path d="M665 424h45v15h-45z" fill="none" stroke="#000" stroke-width=".5"/>
<path d="M665 439h45v15h-45z" fill-rule="evenodd" fill="#fff"/>
<path d="M665 439h45v15h-45z" fill="none" stroke="#000" stroke-width=".5"/>
<path d="M665 454h45v15h-45z" fill-rule="evenodd" fill="#fff"/>
<path d="M665 454h45v15h-45z" fill="none" stroke="#000" stroke-width=".5"/>
<path d="M665 469h45v15h-45z" fill-rule="evenodd" fill="#fff"/>
<path d="M665 469h45v15h-45z" fill="none" stroke="#000" stroke-width=".5"/>
<path d="M710 424h90v15h-90z" fill-rule="evenodd" fill="#fff"/>
<path d="M710 424h90v15h-90z" fill="none" stroke="#000" stroke-width=".5"/>
<path d="M710 439h90v15h-90z" fill-rule="evenodd" fill="#fff"/>
<path d="M710 439h90v15h-90z" fill="none" stroke="#000" stroke-width=".5"/>
<path d="M710 454h90v15h-90z" fill-rule="evenodd" fill="#fff"/>
<path d="M710 454h90v15h-90z" fill="none" stroke="#000" stroke-width=".5"/>
<path d="M710 469h90v15h-90z" fill-rule="evenodd" fill="#fff"/>
<path d="M710 469h90v15h-90z" fill="none" stroke="#000" stroke-width=".5"/>
<path d="M575 253h10v12h-10z" fill-rule="evenodd" fill="#fff"/>
<path d="M575 253h10v12h-10zM576 254h8v8h-8zM576 260h8M576 257h8M579 254v8M581 254v8M578 264h4" fill="none" stroke="#000" stroke-width=".5"/>
<path d="M614 253h10v12h-10z" fill-rule="evenodd" fill="#fff"/>
<g fill="none" stroke="#000" stroke-width=".5">
<path d="M614 253h10v12h-10zM615 254h8v8h-8zM615 260h8M615 257h8M618 254v8M620 254v8M578 265v22h-22a.8 .8 0 0 0-1-1 .8 .8 0 0 0-1 1h-10a.8 .8 0 0 0-1-1 .8 .8 0 0 0-1 1h-3M582 265v75h-26a.8 .8 0 0 0-1-1 .8 .8 0 0 0-1 1h-363M616 264h5M617 265v22h-11a.8 .8 0 0 0-1-1 .8 .8 0 0 0-1 1h-14a.8 .8 0 0 0-1-1 .8 .8 0 0 0-1 1h-5a.8 .8 0 0 0-1-1 .8 .8 0 0 0-1 1h-3M621 265v75h-15a.8 .8 0 0 0-1-1 .8 .8 0 0 0-1 1h-14a.8 .8 0 0 0-1-1 .8 .8 0 0 0-1 1h-6"/>
<circle cx="539" cy="286" r=".7"/>
<circle cx="578" cy="286" r=".7"/>
<circle cx="191" cy="340" r=".8"/>
<circle cx="582" cy="340" r=".8"/>
</g>
<g fill="#000">
<circle cx="539" cy="286" r=".7"/>
<circle cx="578" cy="286" r=".7"/>
<circle cx="191" cy="340" r=".8"/>
<circle cx="582" cy="340" r=".8"/>
</g>
<path d="M580 369h35v22h-35z" fill-rule="evenodd" fill="#fff"/>
<path d="M580 369h35v22h-35z" fill="none" stroke="#000" stroke-width=".53"/>
<g fill="none" stroke="#000" stroke-width=".5">
<path d="M585 259h4v110M614 259h-9v110"/>
<circle cx="589" cy="369" r=".7"/>
<circle cx="605" cy="369" r=".8"/>
</g>
<g fill="#000">
<circle cx="589" cy="369" r=".7"/>
<circle cx="605" cy="369" r=".8"/>
</g>
<path d="M538 369h34v22h-34z" fill-rule="evenodd" fill="#fff"/>
<path d="M538 369h34v22h-34z" fill="none" stroke="#000" stroke-width=".53"/>
<g fill="none" stroke="#000" stroke-width=".5">
<path d="M546 260h9v109"/>
<circle cx="555" cy="369" r=".8"/>
</g>
<circle cx="555" cy="369" r=".8" fill="#000"/>
<path d="M665 484h45v15h-45z" fill-rule="evenodd" fill="#fff"/>
<path d="M665 484h45v15h-45z" fill="none" stroke="#000" stroke-width=".5"/>
<path d="M710 484h90v15h-90z" fill-rule="evenodd" fill="#fff"/>
<path d="M710 484h90v15h-90z" fill="none" stroke="#000" stroke-width=".5"/>
<path d="M665 499h45v15h-45z" fill-rule="evenodd" fill="#fff"/>
<path d="M665 499h45v15h-45z" fill="none" stroke="#000" stroke-width=".5"/>
<path d="M710 499h90v15h-90z" fill-rule="evenodd" fill="#fff"/>
<path d="M710 499h90v15h-90z" fill="none" stroke="#000" stroke-width=".5"/>
<text font-size="7.2" x="739" y="544">ГУИР.425712.003 Э5</text>
<text font-size="6.6" x="88" y="9" transform="rotate(-180 88 9)">ГУИР.425712.003 Э5</text>
<g font-size="6.4">
<text x="62" y="161">Сервер хранения</text>
<text x="61" y="227">Видеорегистратор</text>
<text x="67" y="243">Транспортный</text>
<text x="73" y="277">ИБП №1-4</text>
<text x="73" y="316">ИБП №5-7</text>
<text x="76" y="396">ИБП №9</text>
<text x="74" y="476">ИБП №11</text>
<text x="65" y="530">Распределительный</text>
<text x="791" y="563">Т</text>
</g>
<g font-size="6.3">
<text x="63" y="98">Рабочая станция</text>
<text x="73" y="106">HikCentral</text>
<text x="67" y="121">Транспортный</text>
<text x="67" y="128">уровень - TCP</text>
<text x="77" y="168">данных</text>
<text x="67" y="184">Транспортный</text>
<text x="67" y="191">уровень - TCP</text>
<text x="67" y="250">уровень - TCP</text>
<text x="76" y="356">ИБП №8</text>
<text x="542" y="382">Турникет</text>
<text x="582" y="382">Шлагбаум</text>
<text x="74" y="436">ИБП №10</text>
<text x="90" y="538">щит</text>
</g>
<g font-size="5">
<text x="671" y="23">Наименование</text>
<text x="671" y="28">оборудования</text>
<text x="734" y="25">Тип оборудования</text>
<text x="721" y="40">IP-видеокамера Hikvision DS-</text>
<text x="357" y="45">ВК1</text>
<text x="391" y="45">ВК2</text>
<text x="426" y="45">ВК3</text>
<text x="461" y="45">ВК4</text>
<text x="497" y="45">ВК5</text>
<text x="531" y="45">ВК14</text>
<text x="683" y="43">ВК1</text>
<text x="742" y="46">2CD2647G2</text>
<text x="254" y="51">~220В, 50 Гц</text>
<text x="304" y="51">КТ1</text>
<text x="568" y="53">Р2</text>
<text x="683" y="58">ВК2</text>
<text x="721" y="55">IP-видеокамера Hikvision DS-</text>
<text x="742" y="61">2CD2647G2</text>
<text x="721" y="70">IP-видеокамера Hikvision DS-</text>
<text x="82" y="73">Шкаф</text>
<text x="683" y="73">ВК3</text>
<text x="742" y="76">2CD2647G2</text>
<text x="61" y="78">телекоммуникационный</text>
<text x="683" y="88">ВК4</text>
<text x="721" y="85">IP-видеокамера Hikvision DS-</text>
<text x="742" y="91">2CD2647G2</text>
<text x="721" y="100">IP-видеокамера Hikvision DS-</text>
<text x="683" y="103">ВК5</text>
<text x="742" y="106">2CD2647G2</text>
<text x="253" y="118">~220В, 50 Гц</text>
<text x="304" y="119">КТ2</text>
<text x="357" y="116">ВК6</text>
<text x="392" y="116">ВК7</text>
<text x="427" y="116">ВК8</text>
<text x="462" y="116">ВК9</text>
<text x="496" y="116">ВК10</text>
<text x="531" y="115">ВК15</text>
<text x="566" y="116">ВК16</text>
<text x="683" y="118">ВК6</text>
<text x="721" y="115">IP-видеокамера Hikvision DS-</text>
<text x="603" y="121">Р3</text>
<text x="742" y="121">2CD2647G2</text>
<text x="721" y="130">IP-видеокамера Hikvision DS-</text>
<text x="683" y="133">ВК7</text>
<text x="742" y="136">2CD2647G2</text>
<text x="683" y="148">ВК8</text>
<text x="721" y="145">IP-видеокамера Hikvision DS-</text>
<text x="742" y="151">2CD2647G2</text>
<text x="721" y="160">IP-видеокамера Hikvision DS-</text>
<text x="683" y="163">ВК9</text>
<text x="742" y="166">2CD2647G2</text>
<text x="682" y="178">ВК10</text>
<text x="721" y="175">IP-видеокамера Hikvision DS-</text>
<text x="252" y="186">~220В, 50 Гц</text>
<text x="304" y="186">КТ3</text>
<text x="356" y="183">ВК11</text>
<text x="391" y="183">ВК12</text>
<text x="426" y="183">ВК13</text>
<text x="461" y="183">ВК17</text>
<text x="742" y="181">2CD2647G2</text>
<text x="498" y="188">Р1</text>
<text x="721" y="190">IP-видеокамера Hikvision DS-</text>
<text x="682" y="193">ВК11</text>
<text x="742" y="196">2CD2647G2</text>
<text x="682" y="208">ВК12</text>
<text x="721" y="205">IP-видеокамера Hikvision DS-</text>
<text x="742" y="211">2CD2647G2</text>
<text x="721" y="220">IP-видеокамера Hikvision DS-</text>
<text x="682" y="223">ВК13</text>
<text x="738" y="226">2DE4425IW-DE</text>
<text x="682" y="238">ВК14</text>
<text x="721" y="235">IP-видеокамера Hikvision DS-</text>
<text x="738" y="241">2DE4425IW-DE</text>
<text x="253" y="251">~220В, 50 Гц</text>
<text x="304" y="251">КТ4</text>
<text x="356" y="248">ВК18</text>
<text x="391" y="248">ВК19</text>
<text x="426" y="248">ВК20</text>
<text x="461" y="248">ТД1</text>
<text x="498" y="248">ТД2</text>
<text x="576" y="251">КР1</text>
<text x="615" y="251">КР2</text>
<text x="721" y="250">IP-видеокамера Hikvision DS-</text>
<text x="538" y="253">ТУ</text>
<text x="682" y="253">ВК15</text>
<text x="738" y="256">2DE4425IW-DE</text>
<text x="682" y="268">ВК16</text>
<text x="721" y="265">IP-видеокамера Hikvision DS-</text>
<text x="742" y="271">2CD2647G2</text>
<text x="721" y="280">IP-видеокамера Hikvision DS-</text>
<text x="682" y="283">ВК17</text>
<text x="742" y="286">2CD2647G2</text>
<text x="82" y="291">+</text>
<text x="93" y="291">-</text>
<text x="682" y="298">ВК18</text>
<text x="721" y="295">IP-видеокамера Hikvision iDS-</text>
<text x="731" y="301">2CD7A26G0/P-IZHSY</text>
<text x="721" y="310">IP-видеокамера Hikvision iDS-</text>
<text x="682" y="313">ВК19</text>
<text x="731" y="316">2CD7A26G0/P-IZHSY</text>
<text x="682" y="328">ВК20</text>
<text x="721" y="325">IP-видеокамера Hikvision DS-</text>
<text x="82" y="330">+</text>
<text x="93" y="330">-</text>
<text x="739" y="331">2TD1217-3/PA</text>
<text x="714" y="340">Охранный радар Hikvision DS-PR-1-</text>
<text x="685" y="343">Р1</text>
<text x="752" y="346">60</text>
<text x="685" y="358">Р2</text>
<text x="714" y="355">Охранный радар Hikvision DS-PR-1-</text>
<text x="752" y="361">60</text>
<text x="82" y="370">+</text>
<text x="93" y="370">-</text>
<text x="714" y="370">Охранный радар Hikvision DS-PR-1-</text>
<text x="685" y="373">Р3</text>
<text x="752" y="376">60</text>
<text x="718" y="384">Терминал доступа Hikvision DS-</text>
<text x="683" y="388">ТД1</text>
<text x="747" y="391">K1T341</text>
<text x="718" y="399">Терминал доступа Hikvision DS-</text>
<text x="683" y="403">ТД2</text>
<text x="747" y="407">K1T341</text>
<text x="82" y="410">+</text>
<text x="93" y="410">-</text>
<text x="714" y="414">Терминал управления Hikvision DS-</text>
<text x="685" y="418">ТУ</text>
<text x="746" y="421">TPE104</text>
<text x="714" y="429">Коммутатор D-Link WebSmart DGS-</text>
<text x="683" y="433">КТ1</text>
<text x="746" y="436">1210-26</text>
<text x="683" y="448">КТ2</text>
<text x="714" y="444">Коммутатор D-Link WebSmart DGS-</text>
<text x="82" y="450">+</text>
<text x="93" y="450">-</text>
<text x="746" y="452">1210-26</text>
<text x="714" y="459">Коммутатор D-Link WebSmart DGS-</text>
<text x="683" y="463">КТ3</text>
<text x="746" y="467">1210-26</text>
<text x="683" y="478">КТ4</text>
<text x="714" y="474">Коммутатор D-Link WebSmart DGS-</text>
<text x="746" y="482">1210-26</text>
<text x="82" y="490">+</text>
<text x="93" y="490">-</text>
<text x="683" y="493">КР1</text>
<text x="722" y="494">Контроллер DS-TME402-TPC</text>
<text x="683" y="508">КР2</text>
<text x="722" y="509">Контроллер DS-TME402-TPC</text>
<text x="49" y="523" transform="rotate(-90 49 523)">~220В, 50 Гц</text>
<text x="717" y="557">Автоматизированная система</text>
<text x="730" y="562">видеонаблюдения с</text>
<text x="718" y="567">применением нейронных сетей</text>
<text x="720" y="572">для распознавания объектов</text>
<text x="728" y="583">Схема подключения</text>
</g>
<g font-size="4.2">
<text x="269" y="82">HTTP, HTTPS</text>
<text x="328" y="81">SNMP</text>
<text x="356" y="81" transform="rotate(-90 356 81)">RTSP</text>
<text x="391" y="81" transform="rotate(-90 391 81)">RTSP</text>
<text x="426" y="81" transform="rotate(-90 426 81)">RTSP</text>
<text x="461" y="82" transform="rotate(-90 461 82)">RTSP</text>
<text x="496" y="81" transform="rotate(-90 496 81)">RTSP</text>
<text x="531" y="81" transform="rotate(-90 531 81)">RTSP</text>
<text x="221" y="90">UTPcat5e 4x2x0,52</text>
<text x="129" y="103">QoS</text>
<text x="221" y="110">ШВВП 2х0,75</text>
<text x="155" y="137">UPnP</text>
<text x="150" y="144">UTPcat5e</text>
<text x="268" y="152">HTTP, HTTPS</text>
<text x="328" y="152">SNMP</text>
<text x="356" y="152" transform="rotate(-90 356 152)">RTSP</text>
<text x="391" y="152" transform="rotate(-90 391 152)">RTSP</text>
<text x="426" y="152" transform="rotate(-90 426 152)">RTSP</text>
<text x="461" y="152" transform="rotate(-90 461 152)">RTSP</text>
<text x="496" y="152" transform="rotate(-90 496 152)">RTSP</text>
<text x="531" y="152" transform="rotate(-90 531 152)">RTSP</text>
<text x="566" y="152" transform="rotate(-90 566 152)">RTSP</text>
<text x="221" y="160">UTPcat5e 4x2x0,52</text>
<text x="138" y="164" transform="rotate(-90 138 164)">IEEE 802.1X</text>
<text x="132" y="171" transform="rotate(-90 132 171)">UTPcat5e 4x2x0,52</text>
<text x="221" y="180">ШВВП 2х0,75</text>
<text x="266" y="219">HTTP, HTTPS</text>
<text x="329" y="220">SNMP</text>
<text x="356" y="217" transform="rotate(-90 356 217)">RTSP</text>
<text x="391" y="217" transform="rotate(-90 391 217)">RTSP</text>
<text x="426" y="217" transform="rotate(-90 426 217)">RTSP</text>
<text x="461" y="217" transform="rotate(-90 461 217)">RTSP</text>
<text x="221" y="228">UTPcat5e 4x2x0,52</text>
<text x="139" y="233" transform="rotate(-90 139 233)">UTPcat5e 4x2x0,52</text>
<text x="184" y="245" transform="rotate(-90 184 245)">+ 12 В</text>
<text x="221" y="245">ШВВП 2х0,75</text>
<text x="268" y="284">HTTP, HTTPS</text>
<text x="331" y="284">SNMP</text>
<text x="356" y="283" transform="rotate(-90 356 283)">RTSP</text>
<text x="391" y="283" transform="rotate(-90 391 283)">RTSP</text>
<text x="426" y="283" transform="rotate(-90 426 283)">RTSP</text>
<text x="440" y="284">Ehome 5.0</text>
<text x="475" y="284">Ehome 5.0</text>
<text x="221" y="293">UTPcat5e 4x2x0,52</text>
<text x="554" y="362" transform="rotate(-90 554 362)">TCP/IP</text>
<text x="588" y="361" transform="rotate(-90 588 361)">RS-485</text>
<text x="604" y="361" transform="rotate(-90 604 361)">RS-485</text>
</g>
<g font-size="3.4">
<text x="651" y="558">Изм.</text>
<text x="658" y="558">Лист</text>
<text x="671" y="558">№ докум.</text>
<text x="693" y="558">Подп.</text>
<text x="707" y="558">Дата</text>
<text x="789" y="553">Лит.</text>
<text x="804" y="553">Масса</text>
<text x="818" y="553">Масштаб</text>
<text x="652" y="563">Разраб.</text>
<text x="669" y="563">Прибытко</text>
<text x="652" y="568">Пров.</text>
<text x="669" y="568">Шведова</text>
<text x="651" y="573">Т. контр.</text>
<text x="669" y="573">Шведова</text>
<text x="790" y="573">Лист 1</text>
<text x="814" y="573">Листов</text>
<text x="830" y="573">1</text>
<text x="652" y="578">Реценз.</text>
<text x="669" y="578">Липень</text>
<text x="651" y="588">Утв.</text>
<text x="652" y="583">Н. контр.</text>
<text x="669" y="583">Крупская</text>
<text x="669" y="588">Марков</text>
</g>
</svg>
